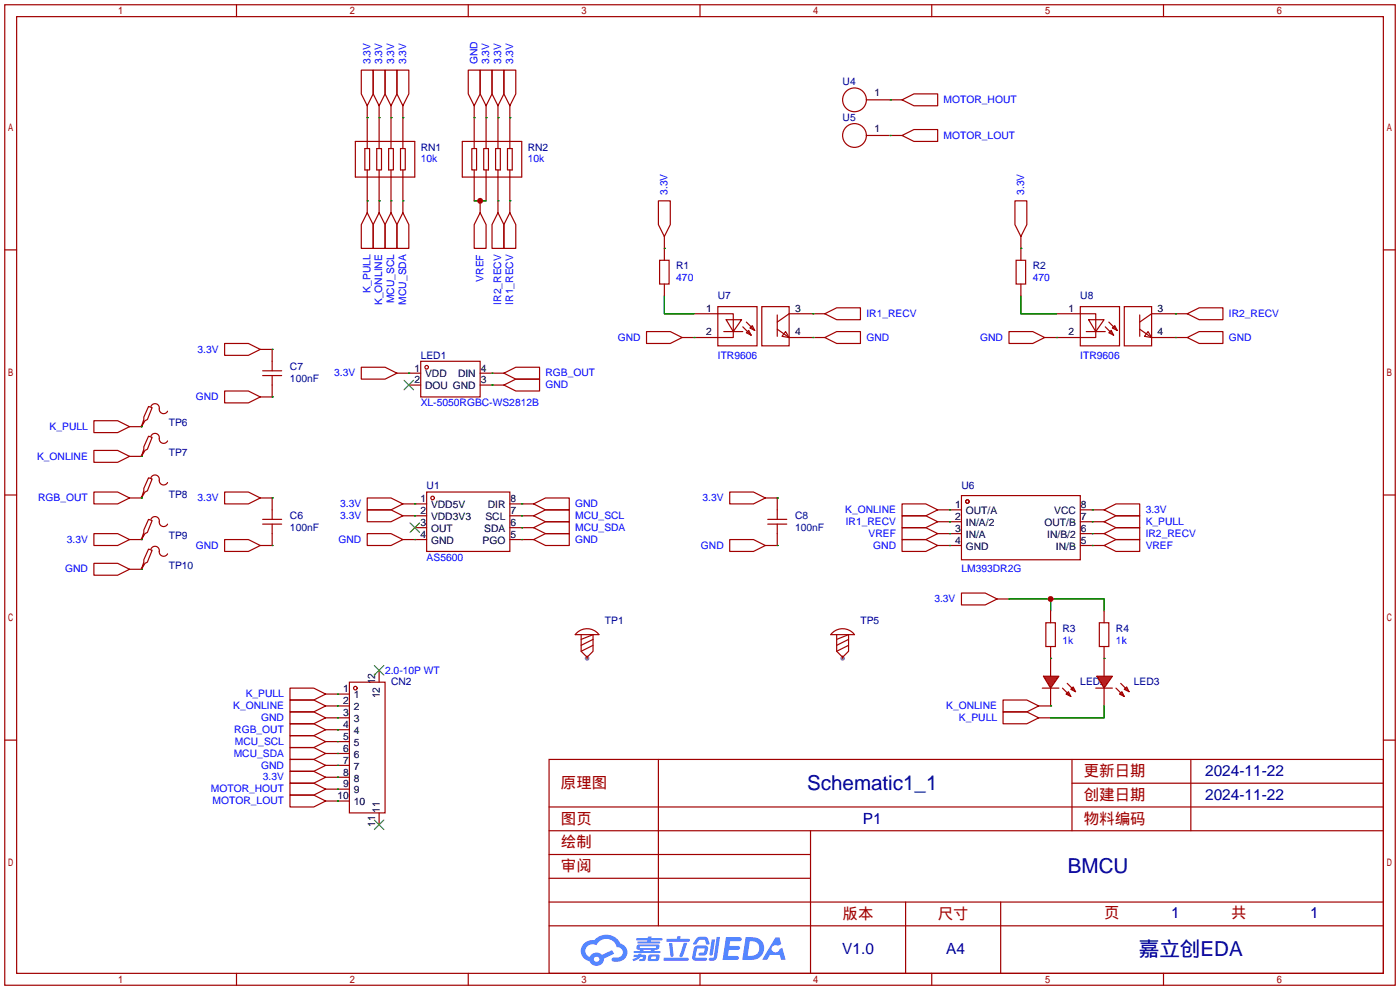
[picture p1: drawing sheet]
<svg xmlns="http://www.w3.org/2000/svg" width="299mm" height="212mm" viewBox="0 0 299 212" stroke-linecap="round" stroke-linejoin="round" font-family="sans-serif">
<g fill="#999">
<circle cx="125.5" cy="140.7" r=".51"/>
<circle cx="180.1" cy="140.7" r=".51"/>
</g>
<g fill="none" stroke="#a10000" stroke-width=".25">
<path d="M1 1h297.2v209.6h-297.2zM3.6 3.6h292.1v204.4h-292.1zM50.5 1v2.6M100.1 1v2.6M149.6 1v2.6M199.1 1v2.6M248.7 1v2.6M1 53.4h2.6M295.7 53.4h2.5M1 105.8h2.6M295.7 105.8h2.5M1 158.2h2.6"/>
<path d="M295.7 158.2h2.5M117.3 162.3h178.4v45.7h-178.4zM117.3 177.5h178.4M117.3 172.5h178.4M140.7 162.3v35.6M173.2 177.5v30.5M229.1 162.3v15.2M229.1 167.4h66.6M254.5 162.3v15.2M117.3 182.6h55.9M117.3 197.9h178.4M117.3 192.8h178.4"/>
<path d="M117.3 187.7h55.9M193.5 192.8v15.2M213.9 192.8v15.2M50.5 208v2.6M100.1 208v2.6M149.6 208v2.6M199.1 208v2.6M248.7 208v2.6"/>
</g>
<g fill="#5487ff">
<path d="M155.2 200.3h2.6a.48 .48 0 0 1 .7 .4 .48 .48 0 0 1-.6 .4h-1.8l-.2 1.1h1.9a.43 .43 0 0 1 .4 .4 .43 .43 0 0 1-.5 .4h-1.9l-.2 1.3h1.7a.45 .45 0 0 1 .5 .2 .45 .45 0 0 1-.1 .6h-3.3z"/>
<path d="M165.7 200.3h.9l.4 1.5-.8 .3a.84 .84 0 0 0-1.2 .3 .84 .84 0 0 0 .4 1.1 .84 .84 0 0 0 1.1-.4l.1-.2 .6-.3 .7 2.5h-1l-.2-1h-2.1l-.6 1h-1.1z"/>
<path d="M152.1 200.8h.7l-.5 3.1a.36 .36 0 0 1-.3 .3 .36 .36 0 0 1-.4-.3z"/>
<path d="M153.2 200.2h.7l-.6 4.3a1.13 1.13 0 0 1-1.8 .6l.2-.4h.7l.2-.2z"/>
<path d="M148.9 200.6l.6-.4h1a.77 .77 0 0 1 .9 .5l.3 1-.2 .2h-.5l-.3-.9-.2-.2-1 .1-.7 1-.6-.1-.1-.2z"/>
<path d="M148.4 202.4l.6-.3h1.7a.81 .81 0 0 1 .7 .5 .81 .81 0 0 1-.2 .8 .81 .81 0 0 1-.9 .8h-.7a.32 .32 0 0 1-.3-.3 .32 .32 0 0 1 .4-.3h.7l.2-.9-1.6 .1-.4 1.8 2.2 .1a.32 .32 0 0 1 .3 .4 .32 .32 0 0 1-.4 .2h-2.2l-.5-.3-.1-.5z"/>
<path d="M141.9 204.7h5a.33 .33 0 0 1 .3 .3 .33 .33 0 0 1-.3 .3h-4.9l-.2-.1z"/>
<path d="M146.1 201.5h.8l-.7 2a.98 .98 0 0 1-.7 1.1l-.3-.3z"/>
<path d="M143 201.6h.7l.3 2.5a.34 .34 0 0 1-.3 .4 .34 .34 0 0 1-.4-.3z"/>
<path d="M142.5 200.7h2.1l.3-.6h.6l-.1 .6h1.7a.32 .32 0 0 1 .4 .3 .32 .32 0 0 1-.4 .3h-4.5l-.2-.2z"/>
<path d="M135.5 204.1h.9l.1-.3h.6v.3h.8a.82 .82 0 0 1-.5 1.3h-.8v-.4l.7-.1 .1-.3a.68 .68 0 0 0-1 .4l-1.1 .4-.1-.4 .9-.5h-.7z"/>
<path d="M136 200.5h2.4l.1-.3h.7v.3h2.2l.2 .3-.2 .2h-2.3v.2h1.8l.2 .3-.2 .1h-4.5l-.1-.4h2l.1-.2h-2.3l-.1-.2z"/>
<path d="M159.4 200.3l-.8 4.9h1.7a2.5 2.5 0 0 0 3-2.5 2.5 2.5 0 0 0-3.1-2.4zM160.3 201.1a1.61 1.61 0 0 1 2 1.5 1.61 1.61 0 0 1-1.8 1.7h-.7z"/>
<path d="M136.2 202a.55 .55 0 0 0-.2 .8 .55 .55 0 0 0 .7 .2l.1 .3h-1.3v.3l5.4 .1 .3-.2-.2-.2h-1.2l.2-.3a.7 .7 0 0 0 .8-.3 .7 .7 0 0 0 0-.8l-4.2-.1zM136.8 202.3l3.3-.1 .1 .1-.2 .3h-3.2zM137.5 203h1.7l-.2 .3h-1.4z"/>
<path d="M138.6 204.2a1.05 1.05 0 0 0 0 1.2 2.91 2.91 0 0 0 2.2-.2 .98 .98 0 0 0 0-1.2h-1.6zM139.2 204.5l.9-.1 .1 .4-.2 .2-.8-.1z"/>
<path d="M124.9 201.6a2.23 2.23 0 0 0-.7 2.3 2.23 2.23 0 0 0 1.8 1.6 1.58 1.58 0 0 0 1.8 .9 1.58 1.58 0 0 0 1.3-1.5l2.2-1.1-.5-.7-2.1 1a1.65 1.65 0 0 0-2.7 .4 1.45 1.45 0 0 1-.8-1.9 1.45 1.45 0 0 1 2-.7l.3 .1a2.3 2.3 0 0 1 2.3-1.3 2.3 2.3 0 0 1 2 1.7 1.12 1.12 0 0 1 1.3 1 1.12 1.12 0 0 1-1.1 1.2h-.7a.45 .45 0 0 0-.6 .4 .45 .45 0 0 0 .5 .5 2.21 2.21 0 0 0 2.2-.5 2.21 2.21 0 0 0 .5-2.3 2.13 2.13 0 0 0-1.3-1.1 3.3 3.3 0 0 0-5.6-.7l-1.1 .1zM127 205a.57 .57 0 0 1 1.1 0 .57 .57 0 0 1-1.1 0z"/>
</g>
<g fill="none" stroke="#a10000" stroke-width=".25">
<path d="M77.2 15h2.6v5.1l-1.3 2.5-1.3-2.5zM79.8 15h2.5v5.1l-1.3 2.5-1.2-2.5zM82.3 15h2.5v5.1l-1.2 2.5-1.3-2.5zM84.8 15h2.6v5.1l-1.3 2.5-1.3-2.5zM100.1 15h2.5v5.1l-1.3 2.5-1.2-2.5zM102.6 15h2.6v5.1l-1.3 2.5-1.3-2.5zM105.2 15h2.5v5.1l-1.3 2.5-1.2-2.5zM107.7 15h2.5v5.1l-1.2 2.5-1.3-2.5zM75.9 30.2h12.7v7.6h-12.7zM78 31.8h1v4.5h-1zM78.5 22.6v9.2M78.5 36.3v9.2"/>
<path d="M80.5 31.8h1v4.5h-1zM81 22.6v9.2M81 36.3v9.2M83.1 31.8h1v4.5h-1zM83.6 22.6v9.2M83.6 36.3v9.2M85.6 31.8h1v4.5h-1zM86.1 22.6v9.2M86.1 36.3v9.2M98.8 30.2h12.7v7.6h-12.7zM100.8 31.8h1.1v4.5h-1.1zM101.3 22.6v9.2"/>
<path d="M101.3 36.3v6.6M103.4 31.8h1v4.5h-1zM103.9 22.6v9.2M103.9 36.3v6.6M105.9 31.8h1v4.5h-1zM106.4 22.6v9.2M106.4 36.3v9.2M108.5 31.8h1v4.5h-1zM109 22.6v9.2M109 36.3v9.2M185.2 21.3h7.6M185.2 29h7.6"/>
<path d="M192.8 21.3l2.5-1.2h5.1v2.5h-5.1zM192.8 29l2.5-1.3h5.1v2.5h-5.1zM78.5 45.5l1.3 2.5v5.1h-2.6v-5.1zM81 45.5l1.3 2.5v5.1h-2.5v-5.1zM83.6 45.5l1.2 2.5v5.1h-2.5v-5.1zM86.1 45.5l1.3 2.5v5.1h-2.6v-5.1zM102.6 45.5l1.3 2.5v5.1h-2.6v-5.1zM102.6 42.9v2.6M106.4 45.5l1.3 2.5v5.1h-2.5v-5.1zM109 45.5l1.2 2.5v5.1h-2.5v-5.1zM140.7 42.9h2.6v5.1l-1.3 2.5-1.3-2.5zM141 55.6h2v5.1h-2z"/>
<path d="M142 50.5v5.1M216.9 42.9h2.6v5.1l-1.3 2.5-1.3-2.5zM217.2 55.6h2v5.1h-2zM218.2 50.5v5.1M48 73.4h5.1l2.5 1.3-2.5 1.2h-5.1zM55.6 74.7h2.6v4.5M56.1 79.2h4.1M77.2 78.5h5.1l2.5 1.3-2.5 1.2h-5.1zM84.8 79.8h5.1M89.9 77.2h12.7v7.6h-12.7zM102.6 79.8h5.1M107.7 79.8l2.5-1.3h5.1v2.5h-5.1z"/>
<path d="M138.2 70.9h5.1l2.5 1.2-2.5 1.3h-5.1zM142 60.7v2.5M148.3 67.1h8.4v5h-10.9M153.4 65.5h8.4v8.4h-8.4zM154.7 70.9h4M155.2 68.3h3.3l-1.8 2.6zM158.7 69.8l1.8 1.8M159.5 68.8l1.8 1.8M160 70.6l.5 1-1-.5zM160.3 70.1l.5-.5 .5 1zM162.8 65.5h5.9v8.4h-5.9zM166.1 70.4l2.6 1.7"/>
<path d="M166.1 67.3v4.6M167.9 70.9l.8 1.2-1.6-.2zM168.7 72.1h7.6M176.3 72.1l2.5-1.2h5.1v2.5h-5.1zM176.3 67.1l2.5-1.3h5.1v2.5h-5.1zM176.3 67.1h-7.6l-2.6 1.7M215.6 70.9h5.1l2.6 1.2-2.6 1.3h-5.1zM218.2 60.7v2.5M225.8 67.1h8.4v5h-10.9M230.9 65.5h8.4v8.4h-8.4zM232.2 70.9h4M232.7 68.3h3.3l-1.8 2.6z"/>
<path d="M236.2 69.8l1.8 1.8M237 71.1l.5-.5 .5 1zM237 68.8l1.8 1.8M237.7 70.1l.6-.5 .5 1zM240.3 65.5h5.8v8.4h-5.8zM243.6 70.4l2.5 1.7M243.6 67.3v4.6M245.4 70.9l.7 1.2-1.5-.2zM246.1 72.1h7.6M253.7 72.1l2.6-1.2h5.1v2.5h-5.1zM253.7 67.1l2.6-1.3h5.1v2.5h-5.1zM253.7 67.1h-7.6l-2.5 1.7"/>
<path d="M20.1 89.9h5l2.6 1.3-2.6 1.3h-5zM20.1 96.3h5l2.6 1.2-2.6 1.3h-5zM27.7 91.2h2.5M27.7 97.5h2.5M30.2 90.9v.3M30.2 97.3v.2M31.7 86.9l.8 .2-1 2.6-.5 .2-.8 1.3 .5-1.5v-.5zM31.7 93.2l.8 .3-1 2.5-.5 .3-.8 1.2 .5-1.5v-.5zM32.3 86.9a.93 .93 0 0 1 1.1-.6 .93 .93 0 0 1 .6 1.1 .94 .94 0 0 0 .7 1 .94 .94 0 0 0 1.1-.5M32.3 93.2a.93 .93 0 0 1 1.1-.5 .93 .93 0 0 1 .6 1 .94 .94 0 0 0 .7 1 .94 .94 0 0 0 1.1-.5M48 83.6h5.1l2.5 1.2-2.5 1.3h-5.1zM56.1 80.3h4.1"/>
<path d="M58.2 80.3v4.5h-2.6M87.4 82.3h2.5M102.6 82.3h5.1M107.7 82.3l2.5-1.3h5.1v2.6h-5.1zM20.1 105.2h5l2.6 1.2-2.6 1.3h-5zM20.1 114h5l2.6 1.3-2.6 1.3h-5zM27.7 115.3h2.5M27.7 106.4h2.5M30.2 106.2v.2M30.2 115.1v.2M31.7 102.1l.8 .3-1 2.5-.5 .3-.8 1.2 .5-1.5v-.5zM31.7 111l.8 .3-1 2.5-.5 .2-.8 1.3 .5-1.5v-.5z"/>
<path d="M31.7 117.3l.8 .3-1 2.5-.5 .3-.8 1.3 .5-1.6v-.5zM32.3 102.1a.93 .93 0 0 1 1.1-.6 .93 .93 0 0 1 .6 1.1 .94 .94 0 0 0 .7 1 .94 .94 0 0 0 1.1-.5M32.3 111a.93 .93 0 0 1 1.1-.6 .93 .93 0 0 1 .6 1.1 .94 .94 0 0 0 .7 1 .94 .94 0 0 0 1.1-.5M32.3 117.3a.93 .93 0 0 1 1.1-.5 .93 .93 0 0 1 .6 1.1 .94 .94 0 0 0 .7 1 .94 .94 0 0 0 1.1-.5M48 105.2h5.1l2.5 1.2-2.5 1.3h-5.1zM48 115.3h5.1l2.5 1.3-2.5 1.3h-5.1zM55.6 106.4h2.6v4.6M56.1 112h4.1M56.1 111h4.1M58.2 112v4.6h-2.6M78.5 106.4h5.1l2.5 1.3-2.5 1.3h-5.1zM78.5 109h5.1l2.5 1.2-2.5 1.3h-5.1z"/>
<path d="M78.5 114h5.1l2.5 1.3-2.5 1.3h-5.1zM86.1 107.7h5.1M86.1 110.2h5.1M86.1 115.3h5.1M88.6 112.8h2.6M91.2 105.2h17.8v12.7h-17.8zM109 107.7h5M109 110.2h5M109 112.8h5M109 115.3h5M114 110.2l2.6-1.2h5.1v2.5h-5.1zM114 112.8l2.6-1.3h5.1v2.5h-5.1z"/>
<path d="M114 107.7l2.6-1.3h5.1v2.6h-5.1zM114 115.3l2.6-1.3h5.1v2.6h-5.1zM156 105.2h5l2.6 1.2-2.6 1.3h-5zM156 115.3h5l2.6 1.3-2.6 1.3h-5zM163.6 106.4h2.5v4.6M164.1 112h4M164.1 111h4M166.1 112v4.6h-2.5M192.8 115.3h5.1l2.5 1.3-2.5 1.3h-5.1zM192.8 110.2h5.1l2.5 1.3-2.5 1.3h-5.1zM192.8 112.8h5.1l2.5 1.2-2.5 1.3h-5.1zM192.8 107.7h5.1l2.5 1.3-2.5 1.2h-5.1z"/>
<path d="M200.4 116.6h5.1M200.4 109h5.1M200.4 111.5h5.1M200.4 114h5.1M205.5 105.9h25.4v13.7h-25.4zM230.9 116.6h5.1M230.9 109h5.1M230.9 111.5h5.1M230.9 114h5.1M236 114l2.5-1.2h5.1v2.5h-5.1zM236 116.6l2.5-1.3h5.1v2.6h-5.1zM236 109l2.5-1.3h5.1v2.5h-5.1z"/>
<path d="M236 111.5l2.5-1.3h5.1v2.6h-5.1zM20.1 120.4h5l2.6 1.3-2.6 1.2h-5zM27.7 121.7h2.5M30.2 121.4v.3M123.4 135.2a3.2 3.2 0 0 1 4.6 .4h-5.1zM124.2 135.6v3.6l1.3 1.3 1.2-1.3v-3.6l-2.5 1.1M126.7 136.7l-2.5 1.2M126.7 137.9l-2.5 1.3M178 135.2a3.2 3.2 0 0 1 4.6 .4h-5.1zM178.8 135.6v3.6l1.3 1.3 1.3-1.3v-3.6l-2.6 1.1M181.4 136.7l-2.6 1.2M181.4 137.9l-2.6 1.3"/>
<path d="M205.5 126.7h5.1l2.5 1.3-2.5 1.3h-5.1zM213.1 128h2.5M223.5 133.1h2.1v5.1h-2.1zM224.5 130.6v2.5M224.5 138.2v6.3M234.9 133.1h2.1v5.1h-2.1zM236 130.6v2.5M236 138.2v2.5M62 147.1h5.1l2.5 1.2-2.5 1.3h-5.1zM62 157.2h5.1l2.5 1.3-2.5 1.3h-5.1zM62 159.8h5.1l2.5 1.2-2.5 1.3h-5.1zM62 149.6h5.1l2.5 1.3-2.5 1.2h-5.1z"/>
<path d="M62 154.7h5.1l2.5 1.3-2.5 1.2h-5.1zM62 152.1h5.1l2.5 1.3-2.5 1.3h-5.1zM69.6 148.3h5.1M69.6 150.9h5.1M69.6 153.4h5.1M69.6 156h5.1M69.6 158.5h5.1M74.7 145.8h7.6v27.9h-7.6zM81 143.3v2.5M125.5 140.2v.5M180.1 140.2v.5M222.8 147.1h3.5"/>
<path d="M224.5 147.1v3.8M62 164.8h5.1l2.5 1.3-2.5 1.3h-5.1zM62 162.3h5.1l2.5 1.3-2.5 1.2h-5.1zM62 167.4h5.1l2.5 1.3-2.5 1.2h-5.1zM62 169.9h5.1l2.5 1.3-2.5 1.3h-5.1zM69.6 161h5.1M69.6 163.6h5.1M69.6 166.1h5.1M69.6 168.7h5.1M69.6 171.2h5.1M81 173.7v2.6"/>
<circle cx="182.6" cy="29" r="2.54"/>
<circle cx="182.6" cy="21.3" r="2.54"/>
<circle cx="91.2" cy="78.5" r=".38"/>
<circle cx="92.5" cy="106.4" r=".38"/>
<circle cx="206.8" cy="107.2" r=".38"/>
<circle cx="75.9" cy="147.1" r=".38"/>
</g>
<path d="M86.4 81.3l2 2M88.4 81.3l-2 2M87.6 111.8l2.1 2M89.7 111.8l-2.1 2M80 142.2l2 2.1M82 142.2l-2 2.1M80 175.3l2 2M82 175.3l-2 2" fill="none" stroke="#3c3" stroke-width=".25"/>
<g fill="none" stroke="#008700" stroke-width=".25">
<path d="M78.5 25.1h.1M81 25.1h.1M83.6 25.1h.1M86.1 25.1h.1M101.3 25.1h.1M103.9 25.1h.1M106.4 25.1h.1M109 25.1h.1M190.2 21.3h.1M190.2 29h.1M78.5 42.9h.1M81 42.9h.1"/>
<path d="M83.6 42.9h.1M86.1 42.9h.1M101.3 42.9h2.6M106.4 42.9h.1M109 42.9h.1M142 53.1h.1M218.2 53.1h.1M58.2 74.7h.1M87.4 79.8h.1M105.2 79.8h.1M142 63.2v3.9h6.3M148.3 72.1h.1"/>
<path d="M173.7 72.1h.1M173.7 67.1h.1M218.2 63.2v3.9h7.6M225.8 72.1h.1M251.2 72.1h.1M251.2 67.1h.1M30.2 91.2h.1M30.2 97.5h.1M58.2 84.8h.1M105.2 82.3h.1M30.2 106.4h.1M30.2 115.3h.1"/>
<path d="M58.2 106.4h.1M58.2 116.6h.1M88.6 107.7h.1M88.6 110.2h.1M88.6 115.3h.1M111.5 112.8h.1M111.5 110.2h.1M111.5 107.7h.1M111.5 115.3h.1M166.1 106.4h.1M166.1 116.6h.1M202.9 111.5h.1"/>
<path d="M202.9 114h.1M202.9 116.6h.1M202.9 109h.1M233.4 114h.1M233.4 116.6h.1M233.4 109h.1M233.4 111.5h.1M30.2 121.7h.1M215.6 128h20.4v2.6M224.5 128v2.6M72.1 148.3h.1M72.1 150.9h.1"/>
<path d="M72.1 153.4h.1M72.1 156h.1M72.1 158.5h.1M72.1 161h.1M72.1 163.6h.1M72.1 166.1h.1M72.1 168.7h.1M72.1 171.2h.1"/>
</g>
<g fill="#f00" stroke="#a10000" stroke-width=".25">
<path d="M223 144.5h3.3l-1.8 2.6z"/>
<path d="M228.9 147.3l.5-.5 .5 1z"/>
<path d="M227.8 148.3l.5-.5 .6 1z"/>
</g>
<path d="M227.1 147.1l1 1M228.1 146.1l1 1M234.2 147.1h3.5M236 140.7v3.8M236 147.1v3.8" fill="none" stroke="#a10000" stroke-width=".25"/>
<path d="M224.5 140.7h.1" fill="none" stroke="#008700" stroke-width=".25"/>
<g fill="#f00" stroke="#a10000" stroke-width=".25">
<path d="M234.4 144.5h3.3l-1.7 2.6z"/>
<path d="M240.3 147.3l.5-.5 .5 1z"/>
<path d="M239.3 148.3l.5-.5 .5 1z"/>
</g>
<path d="M214.4 149.6h5.1l2.5 1.3-2.5 1.2h-5.1zM214.4 152.1h5.1l2.5 1.3-2.5 1.3h-5.1zM222 150.9h2.5M222 153.4h2.5M238.5 147.1l1 1M239.5 146.1l1 1" fill="none" stroke="#a10000" stroke-width=".25"/>
<path d="M224.5 150.9h.1M236 140.7h.1M236 150.9v2.5h-11.5" fill="none" stroke="#008700" stroke-width=".25"/>
<g fill="#c00">
<circle cx="102.6" cy="42.9" r=".63"/>
<circle cx="224.5" cy="128" r=".63"/>
</g>
<g font-size="4.4" fill="#000080">
<text x="172.5" y="168.8">Schematic1_1</text>
<text x="228.2" y="186.5">BMCU</text>
<text x="243.4" y="204.3">嘉立创EDA</text>
</g>
<g font-size="3.3" fill="#a00000">
<text x="231.6" y="165.9">更新日期</text>
<text x="119.9" y="168.4">原理图</text>
<text x="231.6" y="171">创建日期</text>
<text x="119.9" y="176">图页</text>
<text x="231.6" y="176">物料编码</text>
<text x="119.9" y="181.1">绘制</text>
<text x="119.9" y="186.2">审阅</text>
<text x="180.1" y="196.4">版本</text>
<text x="200.4" y="196.4">尺寸</text>
<text x="236" y="196.1">页</text>
<text x="263.1" y="196.1">共</text>
</g>
<g font-size="3.3" fill="#000080">
<text x="257.6" y="165.9">2024-11-22</text>
<text x="257.6" y="171">2024-11-22</text>
<text x="184.4" y="176">P1</text>
<text x="250.3" y="196.1">1</text>
<text x="280" y="196.1">1</text>
<text x="180" y="204">V1.0</text>
<text x="202.2" y="204">A4</text>
</g>
<g font-size="2.2" fill="#00f">
<text x="79.2" y="13.7" transform="rotate(-90 79.2 13.7)">3.3V</text>
<text x="81.7" y="13.7" transform="rotate(-90 81.7 13.7)">3.3V</text>
<text x="84.3" y="13.7" transform="rotate(-90 84.3 13.7)">3.3V</text>
<text x="86.8" y="13.7" transform="rotate(-90 86.8 13.7)">3.3V</text>
<text x="102" y="13.7" transform="rotate(-90 102 13.7)">GND</text>
<text x="104.6" y="13.7" transform="rotate(-90 104.6 13.7)">3.3V</text>
<text x="107.1" y="13.7" transform="rotate(-90 107.1 13.7)">3.3V</text>
<text x="109.7" y="13.7" transform="rotate(-90 109.7 13.7)">3.3V</text>
<text x="201.7" y="22">MOTOR_HOUT</text>
<text x="201.7" y="29.6">MOTOR_LOUT</text>
<text x="89.9" y="34.7">10k</text>
<text x="112.8" y="34.7">10k</text>
<text x="142.7" y="41.7" transform="rotate(-90 142.7 41.7)">3.3V</text>
<text x="218.9" y="41.7" transform="rotate(-90 218.9 41.7)">3.3V</text>
<text x="79.2" y="62.5" transform="rotate(-90 79.2 62.5)">K_PULL</text>
<text x="81.7" y="65.2" transform="rotate(-90 81.7 65.2)">K_ONLINE</text>
<text x="84.3" y="64.9" transform="rotate(-90 84.3 64.9)">MCU_SCL</text>
<text x="86.8" y="65.1" transform="rotate(-90 86.8 65.1)">MCU_SDA</text>
<text x="103.3" y="60.2" transform="rotate(-90 103.3 60.2)">VREF</text>
<text x="107.1" y="65.1" transform="rotate(-90 107.1 65.1)">IR2_RECV</text>
<text x="109.7" y="65.1" transform="rotate(-90 109.7 65.1)">IR1_RECV</text>
<text x="144.5" y="60.1">470</text>
<text x="220.7" y="60.1">470</text>
<text x="185.2" y="67.7">IR1_RECV</text>
<text x="262.6" y="67.7">IR2_RECV</text>
<text x="42.2" y="75.4">3.3V</text>
<text x="132" y="72.8">GND</text>
<text x="153.4" y="76.6">ITR9606</text>
<text x="185.2" y="72.8">GND</text>
<text x="209.5" y="72.8">GND</text>
<text x="230.9" y="76.6">ITR9606</text>
<text x="262.6" y="72.8">GND</text>
<text x="71.4" y="80.4">3.3V</text>
<text x="116.6" y="83">GND</text>
<text x="116.6" y="80.4">RGB_OUT</text>
<text x="41.9" y="85.5">GND</text>
<text x="89.9" y="86.8">XL-5050RGBC-WS2812B</text>
<text x="10.6" y="91.9">K_PULL</text>
<text x="7.9" y="98.2">K_ONLINE</text>
<text x="8.2" y="107.1">RGB_OUT</text>
<text x="42.2" y="107.1">3.3V</text>
<text x="150.2" y="107.1">3.3V</text>
<text x="72.7" y="108.4">3.3V</text>
<text x="72.7" y="110.9">3.3V</text>
<text x="122.9" y="110.9">MCU_SCL</text>
<text x="122.9" y="113.5">MCU_SDA</text>
<text x="122.9" y="108.4">GND</text>
<text x="180.6" y="109.7">K_ONLINE</text>
<text x="180.8" y="112.2">IR1_RECV</text>
<text x="244.9" y="109.7">3.3V</text>
<text x="244.9" y="112.2">K_PULL</text>
<text x="14.3" y="116">3.3V</text>
<text x="41.9" y="117.3">GND</text>
<text x="72.3" y="116">GND</text>
<text x="91.2" y="119.8">AS5600</text>
<text x="122.9" y="116">GND</text>
<text x="149.8" y="117.3">GND</text>
<text x="185.7" y="114.7">VREF</text>
<text x="186.6" y="117.3">GND</text>
<text x="244.9" y="114.7">IR2_RECV</text>
<text x="244.9" y="117.3">VREF</text>
<text x="13.9" y="122.4">GND</text>
<text x="205.5" y="122.4">LM393DR2G</text>
<text x="199.7" y="128.7">3.3V</text>
<text x="227.1" y="137.6">1k</text>
<text x="238.5" y="137.6">1k</text>
<text x="82.3" y="143.9">2.0-10P WT</text>
<text x="52.5" y="149">K_PULL</text>
<text x="49.8" y="151.6">K_ONLINE</text>
<text x="55.8" y="154.1">GND</text>
<text x="202.2" y="151.6">K_ONLINE</text>
<text x="204.9" y="154.1">K_PULL</text>
<text x="50" y="161.7">MCU_SDA</text>
<text x="50.1" y="156.6">RGB_OUT</text>
<text x="50.2" y="159.2">MCU_SCL</text>
<text x="55.8" y="164.3">GND</text>
<text x="56.2" y="166.8">3.3V</text>
<text x="45.1" y="169.3">MOTOR_HOUT</text>
<text x="45.4" y="171.9">MOTOR_LOUT</text>
</g>
<g font-size="2.2" fill="#000080">
<text x="180.1" y="18.2">U4</text>
<text x="180.1" y="25.8">U5</text>
<text x="89.9" y="32.2">RN1</text>
<text x="112.8" y="32.2">RN2</text>
<text x="144.5" y="57.6">R1</text>
<text x="220.7" y="57.6">R2</text>
<text x="153.4" y="63.9">U7</text>
<text x="230.9" y="63.9">U8</text>
<text x="89.9" y="76.6">LED1</text>
<text x="62" y="79.2">C7</text>
<text x="62" y="81.7">100nF</text>
<text x="36.1" y="91.1">TP6</text>
<text x="36.1" y="97.5">TP7</text>
<text x="36.1" y="106.3">TP8</text>
<text x="91.2" y="104.6">U1</text>
<text x="205.5" y="104.6">U6</text>
<text x="62" y="110.9">C6</text>
<text x="62" y="113.5">100nF</text>
<text x="169.9" y="110.9">C8</text>
<text x="169.9" y="113.5">100nF</text>
<text x="36.1" y="115.2">TP9</text>
<text x="36.1" y="121.6">TP10</text>
<text x="129.3" y="133.3">TP1</text>
<text x="183.9" y="133.3">TP5</text>
<text x="227.1" y="135.1">R3</text>
<text x="238.5" y="135.1">R4</text>
<text x="83.6" y="146.5">CN2</text>
<text x="230.9" y="146.5">LED2</text>
<text x="242.3" y="146.5">LED3</text>
</g>
<g font-size="2.2">
<text x="186.9" y="20.5">1</text>
<text x="186.9" y="28.1">1</text>
<text x="150.9" y="71.7">2</text>
<text x="150.9" y="66.6">1</text>
<text x="169.9" y="71.7">4</text>
<text x="169.9" y="66.6">3</text>
<text x="228.4" y="71.7">2</text>
<text x="228.4" y="66.6">1</text>
<text x="247.4" y="71.7">4</text>
<text x="247.4" y="66.6">3</text>
<text x="88.6" y="79.4">1</text>
<text x="88.6" y="81.9">2</text>
<text x="90.9" y="80.7">VDD</text>
<text x="90.9" y="83.2">DOU GND</text>
<text x="97.9" y="80.7">DIN</text>
<text x="102.7" y="81.9">3</text>
<text x="102.7" y="79.4">4</text>
<text x="89.8" y="107.3">1</text>
<text x="109.1" y="107.3">8</text>
<text x="89.8" y="109.9">2</text>
<text x="89.8" y="112.4">3</text>
<text x="92.1" y="108.6">VDD5V</text>
<text x="92.1" y="111.2">VDD3V3</text>
<text x="92.1" y="113.7">OUT</text>
<text x="103.5" y="113.7">SDA</text>
<text x="103.8" y="111.2">SCL</text>
<text x="104.2" y="108.6">DIR</text>
<text x="109.1" y="112.4">6</text>
<text x="109.1" y="109.9">7</text>
<text x="204.1" y="108.6">1</text>
<text x="204.1" y="111.2">2</text>
<text x="204.1" y="113.7">3</text>
<text x="206.4" y="109.9">OUT/A</text>
<text x="206.4" y="112.4">IN/A/2</text>
<text x="223.2" y="112.4">OUT/B</text>
<text x="225.3" y="109.9">VCC</text>
<text x="231" y="113.7">6</text>
<text x="231" y="111.2">7</text>
<text x="231" y="108.6">8</text>
<text x="89.8" y="115">4</text>
<text x="92.1" y="116.2">GND</text>
<text x="103.1" y="116.2">PGO</text>
<text x="109.1" y="115">5</text>
<text x="204.1" y="116.2">4</text>
<text x="206.4" y="115">IN/A</text>
<text x="206.4" y="117.5">GND</text>
<text x="223.8" y="115">IN/B/2</text>
<text x="225.7" y="117.5">IN/B</text>
<text x="231" y="116.2">5</text>
<text x="73.3" y="148">1</text>
<text x="75.6" y="149.3">1</text>
<text x="80.2" y="146.3" transform="rotate(-90 80.2 146.3)">12</text>
<text x="81.2" y="149.2" transform="rotate(-90 81.2 149.2)">12</text>
<text x="73.3" y="150.5">2</text>
<text x="73.3" y="153.1">3</text>
<text x="73.3" y="155.6">4</text>
<text x="75.6" y="151.8">2</text>
<text x="75.6" y="154.3">3</text>
<text x="73.3" y="158.1">5</text>
<text x="73.3" y="160.7">6</text>
<text x="75.6" y="156.9">4</text>
<text x="75.6" y="159.4">5</text>
<text x="75.6" y="162">6</text>
<text x="73.3" y="163.2">7</text>
<text x="73.3" y="165.8">8</text>
<text x="75.6" y="164.5">7</text>
<text x="75.6" y="167">8</text>
<text x="72.1" y="170.8">10</text>
<text x="73.3" y="168.3">9</text>
<text x="75.6" y="169.6">9</text>
<text x="75.6" y="172.1">10</text>
<text x="81.2" y="173.7" transform="rotate(-90 81.2 173.7)">11</text>
<text x="80.2" y="176.7" transform="rotate(-90 80.2 176.7)">11</text>
</g>
</svg>
